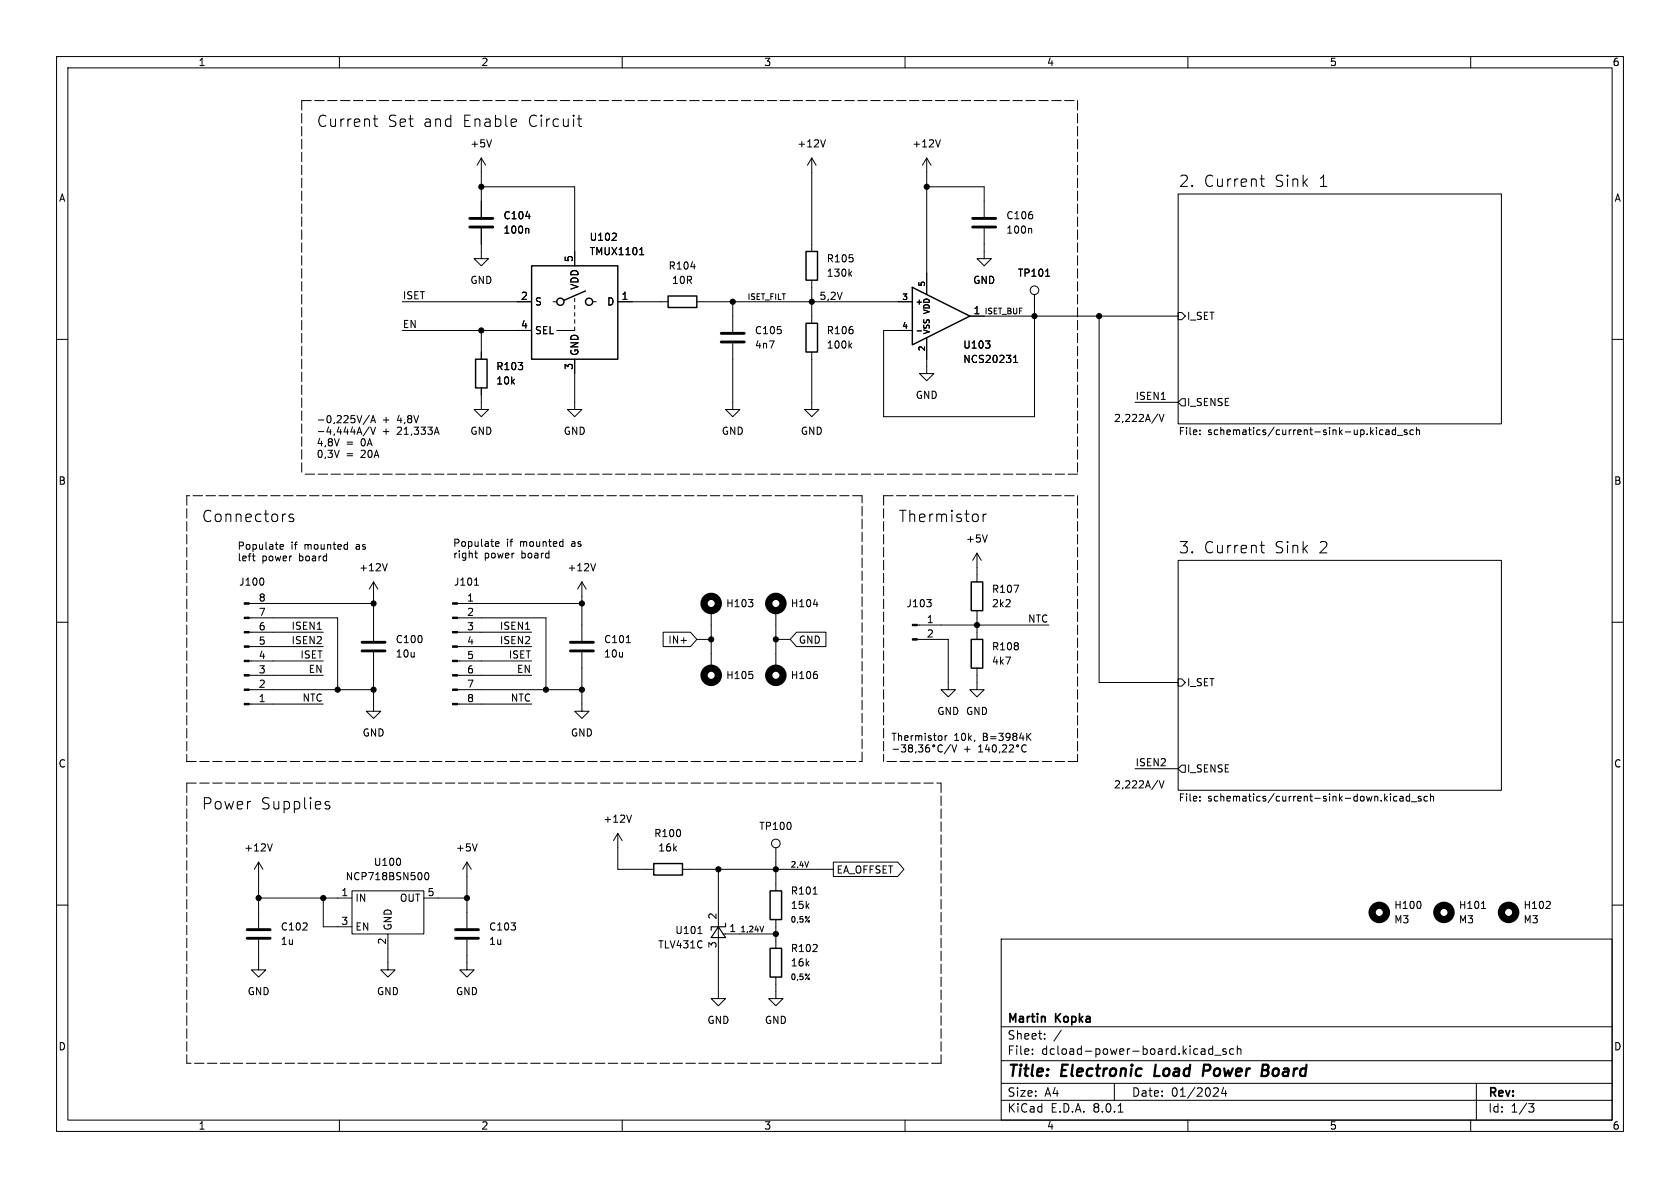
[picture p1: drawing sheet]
<svg xmlns="http://www.w3.org/2000/svg" width="297mm" height="210mm" viewBox="0 0 297 210" stroke-linecap="round" stroke-linejoin="round" font-family="sans-serif">
<g fill="none" stroke="#000" stroke-width=".18">
<path d="M10 10h277v190h-277zM12 12h273v186h-273zM60 10v2M110 10v2M160 10v2M210 10v2M260 10v2M66 21h.7M66.3 20.4v1.7l.1 .2 .3 .1M85.1 27.9v10.5M85.1 27.9l-.8 1.3M85.1 27.9l.8 1.3"/>
<path d="M85.1 33h16.5v14M86.9 24.7l-.4 1.3M91.2 21.1l.1 .4-.9 .2M92.9 38.3h.8M102.1 21h.7M102.4 20.4v1.7l.1 .2 .3 .1M143.5 27.9l-.8 1.3M143.5 27.9v16.6M143.5 27.9l.8 1.3M145.9 24.7l-.4 1.3M163.8 27.9l-.7 1.3M163.8 27.9v24.2"/>
<path d="M163.8 27.9l.8 1.3M163.8 33h10.2v5.4M166.2 24.7l-.4 1.3M208.3 34.3h57.1v40.6h-57.1zM222.8 31.6h.7M223 31v1.7l.1 .2 .4 .1M10 60h2M71.1 53.3h22.9M71.1 58.4h22.9M85.1 40.4v5.3h1.3l-1.3 1.3-1.3-1.3h1.3M85.1 58.4v5.1M93.3 40.4l.2 .2v.6"/>
<path d="M97.8 53.3h.6M101.6 57.8v.6h-3.2M101.6 52.7v.6M101.6 54v.6M101.6 55.2v.7M101.6 56.5v.7M104.8 53.3h.6M108.2 42.5h.8M108.9 41.3v.5M109.2 53.3h8.9M113.1 45h.7M113.3 43.9l.1-.1v1.2"/>
<path d="M122.1 47.1h.8M123.2 53.3h38.1M129.5 53.3v5.4M143.5 49.5v7.7M150.2 48.4l.4 .4M150.6 48l-.5 .5M162.1 58.5h.8M163.8 59.7v6.3h1.3l-1.3 1.3-1.2-1.3h1.2M171.4 55.9h36.9M174 40.4v5.3h1.3l-1.3 1.3-1.3-1.3h1.3M182.2 40.4l.2 .2v.6M182.9 52.1v21.6h-26.7v-15.3h5.1"/>
<path d="M184.8 48.8h.8M194.3 55.9v64.8h14M208.3 55.2h.6l.6 .7-.6 .6h-.6zM285 60h2M65.3 73.4l-1.1 1.6M65.3 75.4l-1.1 1.7M65.5 74.7l.5-1.2 .4 1.2M65.5 75.5l.5 1.3 .4-1.3M65.7 74.4h.6M76.9 76.4h.6M77.2 75.5l.4 1.3M85.1 68.6v3.8h1.3l-1.3 1.3-1.3-1.3h1.3"/>
<path d="M101.6 63.5v8.9h1.3l-1.3 1.3-1.3-1.3h1.3M129.5 60.7v11.7h1.3l-1.3 1.3-1.2-1.3h1.2M143.5 62.2v10.2h1.3l-1.3 1.3-1.3-1.3h1.3M150.2 61.1l.4 .4M150.6 60.7l-.5 .5M174.2 60.3h.8l-.4 .5M174.9 60.9v.5M179.2 64.1h.7M179.2 63.2l.3-.4v1.3M200.7 71.1h7.6M204.9 73.2l.5 1.3 .4-1.3M208.9 70.5h.6v1.3h-.6l-.6-.7z"/>
<path d="M212.1 76.7v.1M212.1 76.1v.1M244.5 76.1l-.4-.1-.2 .2 .1 .6h.5M245 76.1h.5l.1 .7M245.6 76.3l-.5 .1-.1 .1 .1 .3h.5M246.7 76.1l-.3-.1-.3 .2 .1 .6h.5M246.7 75.6v1.2M247 77h1M248.7 76.1l-.3-.1-.2 .2 .1 .2 .4 .1v.3h-.5M249.9 76.1l-.4-.1-.2 .2 .1 .6h.5M250.4 76.1l.2-.1 .3 .1 .1 .7M250.4 75.6v1.2"/>
<path d="M44.8 99l.3 .1M49.5 96.7l.6-.1v-.3h-.4l-.2 .1 .1 .6h.5M51.9 91l-.5-.1-.3 .3 .1 .2 .7 .2v.2v.3l-.2 .1-.6-.1M61.3 96.3h.1M61.4 95.8v1.3M61.4 97l-.1 .1M68.5 99.6l-.5 1.3M84.1 97.4v1.1l.3 .1M87.6 96.2l.6-.2v-.2l-.4-.1-.2 .2 .1 .6h.5M99.4 95.7l.1 .1M99.5 95.3v1.3M99.5 96.5l-.1 .1"/>
<path d="M105.3 99.6l-.4 1.3M172.7 97.8v5.1M172.7 97.8l-.7 1.3M172.7 97.8l.8 1.3M173.8 90.9v1.3M174.4 90.9a.51 .51 0 0 0-.6 .4M174.5 94.6l-.4 1.2M208.3 99.1h57.1v40.6h-57.1zM222.8 96.4h.7M223 95.7v1.7l.1 .2 .4 .1M10 110h2M44 106.7h22"/>
<path d="M44 109.2h15.7v12.7M44 111.8h13.1M44 114.3h13.1M44 116.8h13.1M44 119.4h13.1M46.5 102.3l.1 .4-.1 .6M66 115.3v10.4h1.3l-1.3 1.3-1.2-1.3h1.2M66 102.9v10.4M66 102.9l-.7 1.2M66 102.9l.8 1.2M80.9 106.7h22M80.9 109.2h15.6v12.7"/>
<path d="M80.9 111.8h13.1M80.9 114.3h13.1M80.9 116.8h13.1M80.9 119.4h13.1M83.9 103.4h.7M102.9 115.3v10.4h1.2l-1.2 1.3-1.3-1.3h1.3M102.9 102.9v10.4M102.9 102.9l-.8 1.2M102.9 102.9l.7 1.2M110.7 113.6h.7M117.2 111.8h4.9l1.1 1.2-1.1 1.3h-4.9zM123.2 113h2.5"/>
<path d="M125.7 108v10.1M132.3 106h.8l-.4 .5M133 119.3v.5M133 106.6v.5M137.2 108v10.1M137.2 113h2.5M140.8 111.8h5.2v2.5h-5.2l-1.1-1.3zM143.8 106.8h.8M144.5 119.3v.5M162.2 113h5.4v8.9h1.3l-1.3 1.3-1.2-1.3h1.2M162.2 110.5h23.2M163.8 106h.8l-.4 .5"/>
<path d="M164.5 106.5l.1 .2-.1 .5M172.7 118.1v3.8h1.3l-1.3 1.3-1.3-1.3h1.3M172.7 108v5M179.2 103.4h.9l-.6 1.3M285 110h2M44 121.9h22M44 124.5h13.1M80.9 121.9h22M80.9 124.5h13.1M157.9 132.5h1M160.1 131.7l-.4 .5 .4 .1v.5l-.2 .1-.6-.1M160.8 132.2l-.2 .3 .1 .3 .1 .1h.4l.1-.2v-.2l-.2-.3"/>
<path d="M160.8 131.7l-.2 .2 .2 .3M160.8 132.2h.3M161.1 131.7l.2 .2-.2 .3M161.9 132.9l-.1 .2M163.1 131.7l-.4 .5 .4 .1v.5l-.2 .1-.5-.1M164 131.7h-.1a.86 .86 0 0 0 0 1.2l.4-.1 .1-.4-.3-.2h-.2l-.3 .2M166.2 131.7a.66 .66 0 0 0-.4 .6 .66 .66 0 0 0 .5 .6l.3-.1M166.3 131.7l.3 .1M167.1 130v.9M167.4 130l-.3 .3M168 131.6l-1 1.6M168.3 131.7l.4 1.2 .4-1.2"/>
<path d="M173 132.9h.7M173 132l.4-.3v1.2M174.5 131.6l-.3 .9h.8M174.8 132.1v.8M175.7 131.7a.72 .72 0 0 0 .1 1.2 .79 .79 0 0 0 0-1.2M176.8 132.9l-.2 .2M177.4 131.7l-.2 .1M177.7 131.7l.3 .2-.1 .3-.7 .7h.8M178.6 131.7l-.2 .1M178.9 131.7l.3 .2-.1 .3-.7 .7h.8M181 131.7a.66 .66 0 0 0-.4 .6 .66 .66 0 0 0 .6 .6l.2-.1M181.2 131.7l.2 .1"/>
<path d="M181.7 130.2l.6 .7M182.3 129.6l-.8 .7M200.7 135.9h7.6M204.9 138l.5 1.3 .4-1.3M208.3 120h.6l.6 .7-.6 .6h-.6zM208.9 135.3h.6v1.2h-.6l-.6-.6zM10 160h2M45.7 152.4v11.7M45.7 152.4l-.7 1.3M45.7 152.4l.8 1.3M45.7 158.8h16.5M48.1 149.2l-.4 1.2"/>
<path d="M57.1 158.8v5h5.1M57.5 142.1l.1 .1 .4 .1 .3 .3-.1 .3-.2 .1-.5-.1M58.2 141.8l-.4-.1-.3 .3M62.2 157.5h12.7v7.6h-12.7zM70.8 152v.7M74.9 158.8h7.6M75.2 154.4l.2-.2a.68 .68 0 0 1 .4 .7 .68 .68 0 0 1-.4 .6l-.2-.1-.1-.4zM82.5 152.4v11.7M82.5 152.4l-.7 1.3M82.5 152.4l.8 1.3M84.4 149.2l-.5 1.2M109.2 147.3l-.7 1.3"/>
<path d="M109.2 147.3v6.4h6.4M109.2 147.3l.8 1.3M111.6 144.1l-.4 1.3M120.6 153.7h26.7M127 153.7v22.8h1.3l-1.3 1.3-1.3-1.3h1.3M137.2 149.9v7.6M143.7 158.1h.8M147.3 152.4h11.4l1.1 1.3-1.1 1.2h-11.4zM212.1 140.8v.1M212.1 141.5v.1M245.8 140.3v.2M245.8 140.8v.8"/>
<path d="M247 140.8h-.4l-.2 .2 .1 .5h.5M247.5 140.8h.5l.1 .8M248.1 141.1h-.5l-.2 .2 .2 .3 .5-.1M249.2 140.8h-.4l-.2 .2 .1 .5h.5M249.2 140.3v1.3M249.5 141.7h1M251.1 159.6v.8M251.2 140.8h-.3l-.2 .1 .1 .2 .4 .1v.3h-.5M252.3 140.8h-.3l-.3 .2 .2 .5h.4M252.9 140.9l.2-.1h.3v.8M252.9 140.3v1.3M274 159.5v.4"/>
<path d="M285 160h2M45.7 166.1v5.4h1.3l-1.3 1.2-1.3-1.2h1.3M68.6 165.1v6.4h1.2l-1.2 1.2-1.3-1.2h1.3M82.5 166.1v5.4h1.3l-1.3 1.2-1.2-1.2h1.2M123.4 165h.7M127.8 165.1h9.4M135 163.7l-.3 1M137.2 172.7v3.8h1.2l-1.2 1.3-1.3-1.3h1.3M137.2 162.6v5M177 166h108v32h-108zM261.9 160.6h.7M273.3 160.6h.8"/>
<path d="M60 198v2M110 198v2M160 198v2M177 194.5h108M177 191.5h108M177 187.5h108M177 181.5h108M182.5 186.3v.1M182.5 185.5v.1M184.7 183.6v.1M184.7 182.8v.1M187.6 182.1l-1.3 2"/>
<path d="M197 191.5v3M197.7 196.6h.8M210 198v2M214.4 184.9v1.5M214.4 185.5l-.4-.1-.3 .3v.4l.1 .2h.6M214.7 186.5h1.2M215.1 192.3l.3 .3-.1 .3-.8 .9h.9M216.3 192.2l-.3 1.1h.9M216.7 192.8v1M216.7 185.5l-.3-.1-.2 .2v.2l.5 .2v.3h-.5M218.1 185.5l-.4-.1-.3 .3v.4l.1 .2h.6M218.7 185.5l.3-.1 .3 .1 .1 .9"/>
<path d="M218.7 184.9v1.5M260 198v2M261 191.5v6.5M270.2 195.1h1l-.5 .6 .4 .1 .1 .5-.3 .3h-.4"/>
<circle cx="182.9" cy="51.3" r=".76"/>
<circle cx="165.1" cy="131.8" r=".18"/>
<circle cx="179.9" cy="131.8" r=".18"/>
<circle cx="137.2" cy="149.1" r=".76"/>
</g>
<path d="M204.3 188.2l-.2 2h.9M213.6 188.2h-.7l-.3 2M213.7 189.2l-.9 .1M223.3 188.2h.6a.49 .49 0 0 1 .4 .5 .49 .49 0 0 1-.5 .5l.3 .1a.58 .58 0 0 1-.3 .9" fill="none" stroke="#000" stroke-width=".4"/>
<g fill="none" stroke="#000" stroke-width=".51">
<path d="M83.1 38.6h4M172 38.6h4M83.1 40.1h4M127.5 58.9h4.1M172 40.1h4M127.5 60.5h4.1M64 113.5h4.1M64 115.1h4.1M100.8 113.5h4.1M100.8 115.1h4.1M43.7 164.3h4.1M43.7 165.9h4.1"/>
<path d="M80.5 164.3h4.1M80.5 165.9h4.1"/>
</g>
<g fill="none" stroke="#000" stroke-width=".25">
<path d="M94 47h15.2v16.5h-15.2zM103.5 51.4l-3.8 1.7M118.1 52.3h5.1v2.1h-5.1zM142.5 44.5h2v5h-2zM142.5 57.2h2v5h-2zM161.3 50.8l10.1 5.1-10.1 5.1zM84.1 63.5h2v5.1h-2zM171.7 113h2v5.1h-2zM171.7 102.9h2v5.1h-2zM115.6 152.7h5v2h-5zM136.1 157.5h2.1v5.1h-2.1zM136.1 167.6h2.1v5.1h-2.1z"/>
<circle cx="99.1" cy="53.3" r=".63"/>
<circle cx="104.1" cy="53.3" r=".63"/>
</g>
<g fill="none" stroke="#000" stroke-width="1.3">
<circle cx="125.7" cy="106.7" r="1.27"/>
<circle cx="125.7" cy="119.4" r="1.27"/>
<circle cx="137.2" cy="106.7" r="1.27"/>
<circle cx="137.2" cy="119.4" r="1.27"/>
<circle cx="243.8" cy="161.3" r="1.27"/>
<circle cx="255.3" cy="161.3" r="1.27"/>
<circle cx="266.7" cy="161.3" r="1.27"/>
</g>
<g fill="#000" stroke="#000" stroke-width=".18">
<path d="M43.2 106.6h.8v.2h-.8zM43.2 109.1h.8v.2h-.8zM43.2 111.6h.8v.3h-.8zM43.2 114.2h.8v.2h-.8zM43.2 116.7h.8v.3h-.8zM43.2 119.3h.8v.2h-.8zM80 119.3h.9v.2h-.9zM80 116.7h.9v.3h-.9zM80 114.2h.9v.2h-.9zM80 111.6h.9v.3h-.9zM80 109.1h.9v.2h-.9zM80 106.6h.9v.2h-.9z"/>
<path d="M161.3 112.9h.9v.3h-.9zM161.3 110.4h.9v.2h-.9zM43.2 121.8h.8v.2h-.8zM43.2 124.3h.8v.3h-.8zM80 124.3h.9v.3h-.9zM80 121.8h.9v.2h-.9z"/>
<circle cx="85.1" cy="33" r=".46"/>
<circle cx="163.8" cy="33" r=".46"/>
<circle cx="85.1" cy="58.4" r=".46"/>
<circle cx="129.5" cy="53.3" r=".46"/>
<circle cx="143.5" cy="53.3" r=".46"/>
<circle cx="182.9" cy="55.9" r=".46"/>
<circle cx="194.3" cy="55.9" r=".46"/>
<circle cx="66" cy="106.7" r=".46"/>
<circle cx="102.9" cy="106.7" r=".46"/>
<circle cx="125.7" cy="113" r=".46"/>
<circle cx="137.2" cy="113" r=".46"/>
<circle cx="172.7" cy="110.5" r=".46"/>
<circle cx="59.7" cy="121.9" r=".46"/>
<circle cx="66" cy="121.9" r=".46"/>
<circle cx="96.5" cy="121.9" r=".46"/>
<circle cx="102.9" cy="121.9" r=".46"/>
<circle cx="45.7" cy="158.8" r=".46"/>
<circle cx="57.1" cy="158.8" r=".46"/>
<circle cx="82.5" cy="158.8" r=".46"/>
<circle cx="127" cy="153.7" r=".46"/>
<circle cx="137.2" cy="153.7" r=".46"/>
<circle cx="137.2" cy="165.1" r=".46"/>
</g>
<path d="M127 163.8l1.3 1.9h-2.6zM128.3 163.2v.6h-2.6v.7" fill="none" stroke="#000" stroke-width=".2"/>
<g fill="none" stroke="#000" stroke-width=".18" stroke-dasharray="1.7 .6">
<path d="M53.3 17.8v66M53.3 17.8h137.2M190.5 17.8v66M33 87.6v47M152.4 87.6h-119.4M156.2 87.6h34.3M156.2 87.6v47M190.5 83.8h-137.2M190.5 87.6v47M33 138.4v49.6M33 134.6h119.4M33 138.4h133.4"/>
<path d="M33 134.6h.1M152.4 134.6v-47M166.4 138.4v49.6M190.5 134.6h-34.3M166.4 188h-133.4"/>
</g>
<g font-size="2.8">
<text x="55.9" y="22.6">Current</text>
<text x="68.4" y="22.6">Set</text>
<text x="74.8" y="22.6">and</text>
<text x="81.8" y="22.6">Enable</text>
<text x="93.3" y="22.6">Circuit</text>
<text x="208.3" y="33.2">2.</text>
<text x="212.7" y="33.2">Current</text>
<text x="225.3" y="33.2">Sink</text>
<text x="233.1" y="33.2">1</text>
<text x="35.6" y="92.5">Connectors</text>
<text x="158.7" y="92.5">Thermistor</text>
<text x="208.3" y="98">3.</text>
<text x="212.7" y="98">Current</text>
<text x="225.3" y="98">Sink</text>
<text x="233.1" y="98">2</text>
<text x="35.6" y="143.3">Power</text>
<text x="46" y="143.3">Supplies</text>
<text x="178" y="190.9">Title:</text>
<text x="187.7" y="190.9">Electronic</text>
<text x="204.9" y="190.9">Load</text>
<text x="214.3" y="190.9">Power</text>
<text x="225.5" y="190.9">Board</text>
</g>
<g font-size="2.1">
<text x="178" y="184">Sheet:</text>
<text x="178" y="181.2">Martin</text>
<text x="186.7" y="181.2">Kopka</text>
<text x="178" y="186.7">File:</text>
<text x="184.1" y="186.7">dcload-power-board.kicad_sch</text>
<text x="178" y="196.9">KiCad</text>
<text x="178" y="194.1">Size:</text>
<text x="184.7" y="194.1">A4</text>
<text x="185.7" y="196.9">E.D.A.</text>
<text x="193.3" y="196.9">8.0.1</text>
<text x="200" y="194.1">Date:</text>
<text x="207" y="194.1">01/2024</text>
<text x="263" y="194.3">Rev:</text>
<text x="263" y="196.9">Id:</text>
<text x="267.1" y="196.9">1/3</text>
</g>
<g font-size="1.8">
<text x="35" y="11.9">1</text>
<text x="85" y="11.9">2</text>
<text x="135" y="11.9">3</text>
<text x="185" y="11.9">4</text>
<text x="235" y="11.9">5</text>
<text x="285" y="11.9">6</text>
<text x="83.1" y="26.3">+5V</text>
<text x="140.9" y="26.3">+12V</text>
<text x="161.2" y="26.3">+12V</text>
<text x="10.3" y="35.9">A</text>
<text x="285.3" y="35.9">A</text>
<text x="88.9" y="39">C104</text>
<text x="88.9" y="41.5">100n</text>
<text x="177.8" y="39">C106</text>
<text x="177.8" y="41.5">100n</text>
<text x="101.3" y="46.4" transform="rotate(-90 101.3 46.4)">5</text>
<text x="104.1" y="42.8">U102</text>
<text x="104.1" y="45.3">TMUX1101</text>
<text x="118.1" y="47.9">R104</text>
<text x="146.1" y="46.6">R105</text>
<text x="71.1" y="53">ISET</text>
<text x="83.1" y="50.4">GND</text>
<text x="92" y="53.1">2</text>
<text x="102.5" y="51.3" transform="rotate(-90 102.5 51.3)">VDD</text>
<text x="109.8" y="53.1">1</text>
<text x="118.7" y="50.4">10R</text>
<text x="144.8" y="53.1">5,2V</text>
<text x="146.1" y="49.1">130k</text>
<text x="172" y="50.4">GND</text>
<text x="179.8" y="49.1">TP101</text>
<text x="71.1" y="58.1">EN</text>
<text x="92" y="58.2">4</text>
<text x="94.5" y="54.2">S</text>
<text x="94.5" y="59.3">SEL</text>
<text x="107.2" y="54.2">D</text>
<text x="133.4" y="59.3">C105</text>
<text x="146.1" y="59.3">R106</text>
<text x="172" y="55.6">1</text>
<text x="209.7" y="56.7">I_SET</text>
<text x="87.6" y="65.6">R103</text>
<text x="101.3" y="65.5" transform="rotate(-90 101.3 65.5)">3</text>
<text x="102.5" y="63" transform="rotate(-90 102.5 63)">GND</text>
<text x="133.4" y="61.8">4n7</text>
<text x="146.1" y="61.8">100k</text>
<text x="170.2" y="64.4">NCS20231</text>
<text x="170.2" y="61.8">U103</text>
<text x="87.6" y="68.2">10k</text>
<text x="161.8" y="70.7">GND</text>
<text x="200.7" y="70.8">ISEN1</text>
<text x="209.7" y="72">I_SENSE</text>
<text x="55.9" y="74.9">-0,225V/A</text>
<text x="55.9" y="76.9">-4,444A/V</text>
<text x="67.6" y="74.9">+</text>
<text x="67.6" y="76.9">+</text>
<text x="70.3" y="74.9">4,8V</text>
<text x="70.3" y="76.9">21,333A</text>
<text x="83.1" y="77.1">GND</text>
<text x="99.6" y="77.1">GND</text>
<text x="127.5" y="77.1">GND</text>
<text x="141.5" y="77.1">GND</text>
<text x="196.8" y="74.7">2,222A/V</text>
<text x="208.3" y="77.2">File:</text>
<text x="213.5" y="77.2">schematics/current-sink-up.kicad_sch</text>
<text x="55.9" y="79">4,8V</text>
<text x="55.9" y="81">0,3V</text>
<text x="61.2" y="79">=</text>
<text x="61.2" y="81">=</text>
<text x="63.9" y="79">0A</text>
<text x="63.9" y="81">20A</text>
<text x="10.3" y="85.9">B</text>
<text x="285.3" y="85.9">B</text>
<text x="41.9" y="97.4">Populate</text>
<text x="41.9" y="99.4">left</text>
<text x="46.3" y="99.4">power</text>
<text x="51.4" y="97.4">if</text>
<text x="53" y="99.4">board</text>
<text x="53.9" y="97.4">mounted</text>
<text x="63.2" y="97.4">as</text>
<text x="63.4" y="101.2">+12V</text>
<text x="80" y="96.9">Populate</text>
<text x="80" y="98.9">right</text>
<text x="85.6" y="98.9">power</text>
<text x="89.5" y="96.9">if</text>
<text x="92" y="96.9">mounted</text>
<text x="92.3" y="98.9">board</text>
<text x="100.2" y="101.2">+12V</text>
<text x="101.3" y="96.9">as</text>
<text x="170.7" y="96.1">+5V</text>
<text x="42.2" y="103.7">J100</text>
<text x="45.6" y="106.4">8</text>
<text x="80.2" y="103.7">J101</text>
<text x="82.5" y="106.4">1</text>
<text x="128.3" y="107.5">H103</text>
<text x="139.7" y="107.5">H104</text>
<text x="160.2" y="107.5">J103</text>
<text x="175.3" y="105">R107</text>
<text x="175.3" y="107.5">2k2</text>
<text x="45.6" y="111.5">6</text>
<text x="45.6" y="109">7</text>
<text x="51.4" y="111.4">ISEN1</text>
<text x="51.4" y="114">ISEN2</text>
<text x="69.9" y="113.9">C100</text>
<text x="82.5" y="109">2</text>
<text x="82.5" y="111.5">3</text>
<text x="88.3" y="111.4">ISEN1</text>
<text x="88.3" y="114">ISEN2</text>
<text x="106.7" y="113.9">C101</text>
<text x="118.1" y="114">IN+</text>
<text x="141.1" y="114">GND</text>
<text x="163.8" y="110.2">1</text>
<text x="163.8" y="112.8">2</text>
<text x="181.6" y="110.1">NTC</text>
<text x="45.6" y="119.1">3</text>
<text x="45.6" y="116.6">4</text>
<text x="45.6" y="114">5</text>
<text x="53" y="116.5">ISET</text>
<text x="54.5" y="119">EN</text>
<text x="69.9" y="116.4">10u</text>
<text x="82.5" y="114">4</text>
<text x="82.5" y="116.6">5</text>
<text x="82.5" y="119.1">6</text>
<text x="89.8" y="116.5">ISET</text>
<text x="91.3" y="119">EN</text>
<text x="106.7" y="116.4">10u</text>
<text x="175.3" y="115.2">R108</text>
<text x="175.3" y="117.7">4k7</text>
<text x="45.6" y="124.2">1</text>
<text x="45.6" y="121.7">2</text>
<text x="53.4" y="124.1">NTC</text>
<text x="82.5" y="121.7">7</text>
<text x="82.5" y="124.2">8</text>
<text x="90.2" y="124.1">NTC</text>
<text x="128.3" y="120.2">H105</text>
<text x="139.7" y="120.2">H106</text>
<text x="209.7" y="121.5">I_SET</text>
<text x="64" y="130.4">GND</text>
<text x="100.8" y="130.4">GND</text>
<text x="157.5" y="131.1">Thermistor</text>
<text x="165.6" y="126.6">GND GND</text>
<text x="168.6" y="131.1">10k,</text>
<text x="173.9" y="131.1">B=3984K</text>
<text x="10.3" y="135.9">C</text>
<text x="170.3" y="133.1">+</text>
<text x="200.7" y="135.5">ISEN2</text>
<text x="209.7" y="136.8">I_SENSE</text>
<text x="285.3" y="135.9">C</text>
<text x="196.8" y="139.5">2,222A/V</text>
<text x="208.3" y="142">File:</text>
<text x="213.5" y="142">schematics/current-sink-down.kicad_sch</text>
<text x="106.6" y="145.6">+12V</text>
<text x="115.6" y="148.2">R100</text>
<text x="134.1" y="146.9">TP100</text>
<text x="43.1" y="150.7">+12V</text>
<text x="61" y="155.8">NCP718BSN500</text>
<text x="66" y="153.3">U100</text>
<text x="80.5" y="150.7">+5V</text>
<text x="116.3" y="150.7">16k</text>
<text x="147.8" y="154.6">EA_OFFSET</text>
<text x="60.3" y="158.5">1</text>
<text x="62.7" y="159.6">IN</text>
<text x="70.6" y="159.6">OUT</text>
<text x="75.5" y="158.5">5</text>
<text x="139.7" y="158.3">R101</text>
<text x="139.7" y="160.9">15k</text>
<text x="246.4" y="160.9">H100</text>
<text x="257.8" y="160.9">H101</text>
<text x="269.3" y="160.9">H102</text>
<text x="49.5" y="164.7">C102</text>
<text x="49.5" y="167.2">1u</text>
<text x="60.3" y="163.6">3</text>
<text x="62.7" y="164.7">EN</text>
<text x="68.3" y="167.1" transform="rotate(-90 68.3 167.1)">2</text>
<text x="69.4" y="164.6" transform="rotate(-90 69.4 164.6)">GND</text>
<text x="86.4" y="164.7">C103</text>
<text x="86.4" y="167.2">1u</text>
<text x="116.3" y="167.9">TLV431C</text>
<text x="119.3" y="165.3">U101</text>
<text x="126.7" y="167.7" transform="rotate(-90 126.7 167.7)">3</text>
<text x="126.7" y="162.6" transform="rotate(-90 126.7 162.6)">2</text>
<text x="128.8" y="164.8">1</text>
<text x="246.4" y="163.4">M3</text>
<text x="257.8" y="163.4">M3</text>
<text x="269.3" y="163.4">M3</text>
<text x="139.7" y="168.5">R102</text>
<text x="139.7" y="171">16k</text>
<text x="43.7" y="176.1">GND</text>
<text x="66.5" y="176.1">GND</text>
<text x="80.5" y="176.1">GND</text>
<text x="10.3" y="185.9">D</text>
<text x="125" y="181.2">GND</text>
<text x="135.1" y="181.2">GND</text>
<text x="285.3" y="185.9">D</text>
<text x="35" y="199.9">1</text>
<text x="85" y="199.9">2</text>
<text x="135" y="199.9">3</text>
<text x="185" y="199.9">4</text>
<text x="235" y="199.9">5</text>
<text x="285" y="199.9">6</text>
</g>
<g font-size="1.4">
<text x="132.1" y="53.1">ISET_FILT</text>
<text x="159.4" y="53.1">3</text>
<text x="163.6" y="50.8" transform="rotate(-90 163.6 50.8)">5</text>
<text x="159.4" y="58.2">4</text>
<text x="161.8" y="54.1">+</text>
<text x="164.6" y="59.2" transform="rotate(-90 164.6 59.2)">VSS VDD</text>
<text x="174" y="55.6">ISET_BUF</text>
<text x="163.6" y="62.2" transform="rotate(-90 163.6 62.2)">2</text>
<text x="139.7" y="153.4">2,4V</text>
<text x="130.8" y="164.9">1,24V</text>
<text x="139.7" y="163.3">0,5%</text>
<text x="139.7" y="173.4">0,5%</text>
</g>
</svg>
